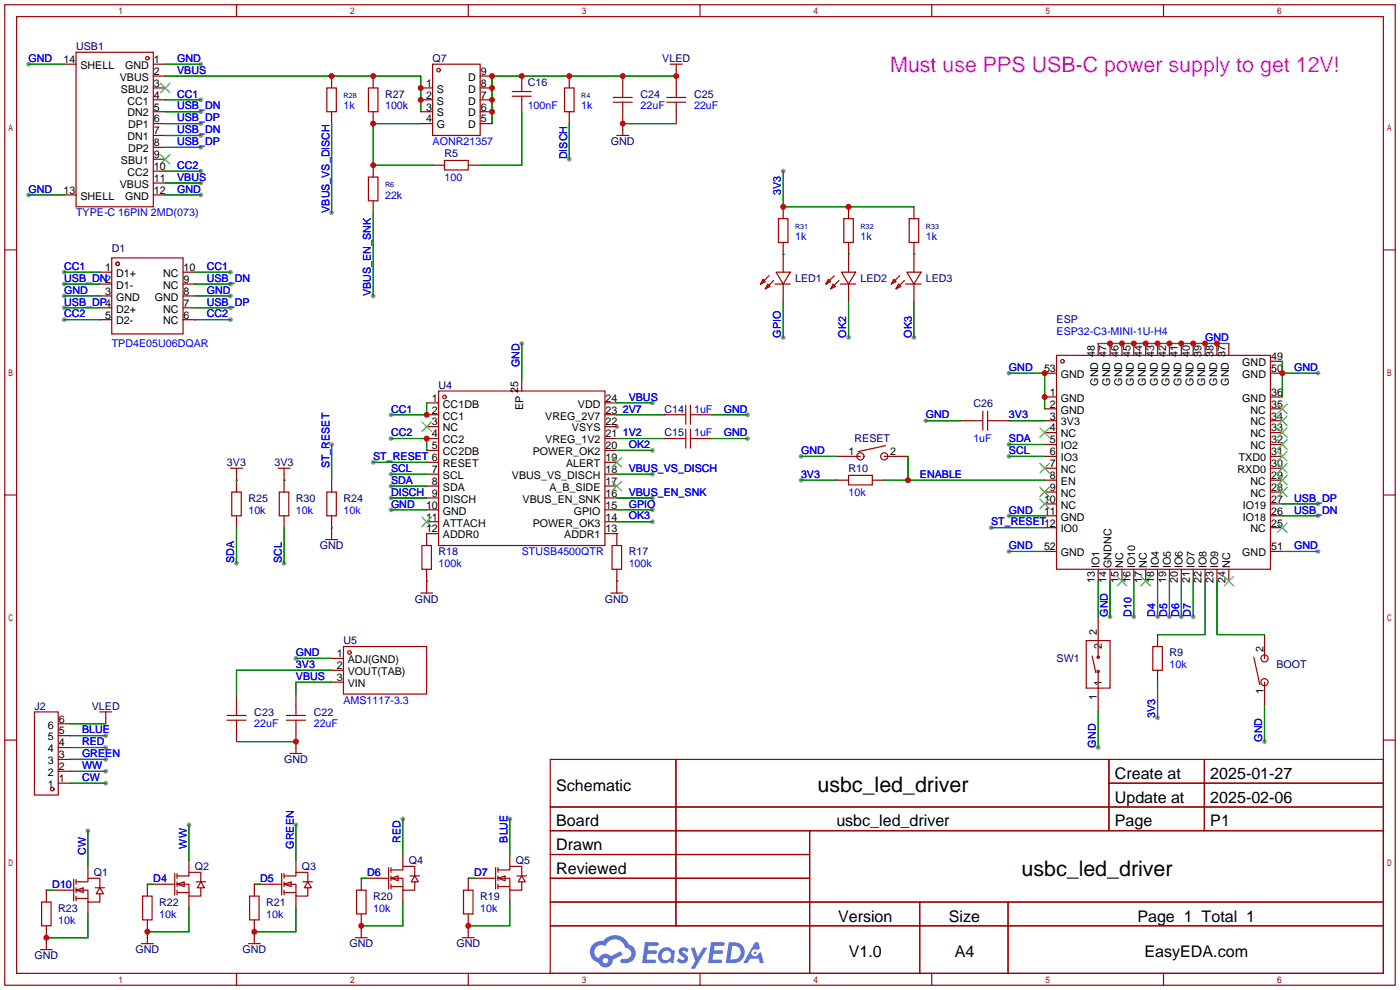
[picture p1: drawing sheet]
<svg xmlns="http://www.w3.org/2000/svg" width="299mm" height="212mm" viewBox="0 0 299 212" stroke-linecap="round" stroke-linejoin="round" font-family="sans-serif">
<g fill="#999">
<circle cx="131.8" cy="91.2" r=".51"/>
<circle cx="22.6" cy="157.2" r=".51"/>
<circle cx="22.6" cy="159.8" r=".51"/>
<circle cx="22.6" cy="162.3" r=".51"/>
<circle cx="22.6" cy="164.8" r=".51"/>
<circle cx="22.6" cy="167.4" r=".51"/>
<circle cx="18.8" cy="177.5" r=".51"/>
<circle cx="40.4" cy="176.3" r=".51"/>
<circle cx="63.2" cy="176.3" r=".51"/>
<circle cx="86.1" cy="175" r=".51"/>
<circle cx="109" cy="175" r=".51"/>
<circle cx="247.4" cy="153.4" r=".51"/>
<circle cx="270.3" cy="158.5" r=".51"/>
<circle cx="171.2" cy="102.6" r=".51"/>
<circle cx="171.2" cy="97.5" r=".51"/>
<circle cx="42.9" cy="23.9" r=".51"/>
<circle cx="42.9" cy="29" r=".51"/>
<circle cx="42.9" cy="26.4" r=".51"/>
<circle cx="42.9" cy="31.5" r=".51"/>
<circle cx="42.9" cy="13.7" r=".51"/>
<circle cx="42.9" cy="41.7" r=".51"/>
<circle cx="6.1" cy="41.7" r=".51"/>
<circle cx="6.1" cy="13.7" r=".51"/>
<circle cx="42.9" cy="39.1" r=".51"/>
<circle cx="42.9" cy="21.3" r=".51"/>
<circle cx="42.9" cy="36.6" r=".51"/>
<circle cx="83.6" cy="88.6" r=".51"/>
<circle cx="83.6" cy="93.7" r=".51"/>
<circle cx="281.7" cy="110.2" r=".51"/>
<circle cx="281.7" cy="107.7" r=".51"/>
<circle cx="281.7" cy="117.9" r=".51"/>
<circle cx="215.6" cy="117.9" r=".51"/>
<circle cx="215.6" cy="95" r=".51"/>
<circle cx="247.4" cy="131.8" r=".51"/>
<circle cx="249.9" cy="131.8" r=".51"/>
<circle cx="252.5" cy="131.8" r=".51"/>
<circle cx="255" cy="131.8" r=".51"/>
<circle cx="215.6" cy="110.2" r=".51"/>
<circle cx="215.6" cy="79.8" r=".51"/>
<circle cx="281.7" cy="79.8" r=".51"/>
<circle cx="237.2" cy="131.8" r=".51"/>
<circle cx="242.3" cy="131.8" r=".51"/>
<circle cx="111.5" cy="73.4" r=".51"/>
<circle cx="83.6" cy="109" r=".51"/>
<circle cx="159.8" cy="88.6" r=".51"/>
<circle cx="159.8" cy="93.7" r=".51"/>
<circle cx="83.6" cy="103.9" r=".51"/>
<circle cx="83.6" cy="101.3" r=".51"/>
<circle cx="79.8" cy="98.8" r=".51"/>
<circle cx="211.8" cy="112.8" r=".51"/>
<circle cx="215.6" cy="97.5" r=".51"/>
<circle cx="139.4" cy="106.4" r=".51"/>
<circle cx="79.8" cy="63.2" r=".51"/>
<circle cx="83.6" cy="106.4" r=".51"/>
<circle cx="121.7" cy="34" r=".51"/>
<circle cx="139.4" cy="101.3" r=".51"/>
<circle cx="70.9" cy="45.5" r=".51"/>
<circle cx="139.4" cy="86.1" r=".51"/>
<circle cx="70.9" cy="95" r=".51"/>
<circle cx="50.5" cy="120.4" r=".51"/>
<circle cx="60.7" cy="120.4" r=".51"/>
<circle cx="234.7" cy="159.8" r=".51"/>
<circle cx="13.7" cy="58.2" r=".51"/>
<circle cx="49.3" cy="58.2" r=".51"/>
<circle cx="13.7" cy="60.7" r=".51"/>
<circle cx="49.3" cy="60.7" r=".51"/>
<circle cx="13.7" cy="65.8" r=".51"/>
<circle cx="49.3" cy="65.8" r=".51"/>
<circle cx="13.7" cy="68.3" r=".51"/>
<circle cx="49.3" cy="68.3" r=".51"/>
<circle cx="13.7" cy="63.2" r=".51"/>
<circle cx="49.3" cy="63.2" r=".51"/>
<circle cx="167.4" cy="36.6" r=".51"/>
<circle cx="139.4" cy="96.3" r=".51"/>
<circle cx="139.4" cy="111.5" r=".51"/>
<circle cx="181.4" cy="72.1" r=".51"/>
<circle cx="195.3" cy="72.1" r=".51"/>
<circle cx="139.4" cy="109" r=".51"/>
<circle cx="167.4" cy="72.1" r=".51"/>
<circle cx="197.9" cy="89.9" r=".51"/>
<circle cx="63.2" cy="140.7" r=".51"/>
</g>
<g fill="none" stroke="#a10000" stroke-width=".25">
<path d="M1 1h297.2v209.6h-297.2zM3.6 3.6h292.1v204.4h-292.1zM50.5 1v2.6M100.1 1v2.6M149.6 1v2.6M199.1 1v2.6M248.7 1v2.6M1 53.4h2.6M295.7 53.4h2.5M1 105.8h2.6M295.7 105.8h2.5M1 158.2h2.6"/>
<path d="M295.7 158.2h2.5M117.6 162.3h178.1v45.7h-178.1zM117.6 172.5h178.1M117.6 177.5h178.1M144.5 162.3v35.6M173 177.5v30.5M237 162.3v15.2M237 167.4h58.7M257.4 162.3v15.2M117.6 182.6h55.4M117.6 192.8h178.1M117.6 187.7h55.4"/>
<path d="M117.6 197.9h178.1M196.6 192.8v15.2M215.4 192.8v15.2M50.5 208v2.6M100.1 208v2.6M149.6 208v2.6M199.1 208v2.6M248.7 208v2.6"/>
</g>
<g fill="#5487ff">
<path d="M145.3 202.7a1.3 1.3 0 0 1 1.9 .3l-.4 .6a.54 .54 0 0 0-.9-.2l.1 .2a1.34 1.34 0 0 1 .9 1.8 1.47 1.47 0 0 1-2.3-.1l.5-.6 .8 .5a.31 .31 0 0 0 .4-.3 .31 .31 0 0 0-.3-.4 1.12 1.12 0 0 1-.7-1.8z"/>
<path d="M147.6 202.5h.9l.6 2 1.2-2h.9l-2.7 4.6h-.9l1-1.7z"/>
<path d="M137.8 201.4h1.7a1.31 1.31 0 0 1 1.2 .2 .4 .4 0 0 1-.3 .5l-1.8 .1-.1 .9h1.6a.4 .4 0 0 1 .4 .4 .4 .4 0 0 1-.5 .4h-1.6l-.2 1.2h1.4a.46 .46 0 0 1 .5 0 .46 .46 0 0 1 .1 .5l-.4 .2h-2.6z"/>
<path d="M151.9 201.4h1.7a1.32 1.32 0 0 1 1.2 .2 .39 .39 0 0 1-.3 .5l-1.8 .1-.1 .9h1.6a.4 .4 0 0 1 .4 .4 .4 .4 0 0 1-.4 .4h-1.7l-.2 1.2h1.4a.46 .46 0 0 1 .5 0 .46 .46 0 0 1 .1 .5l-.4 .2h-2.6z"/>
<path d="M161.3 201.4h.8l.3 1.3-.6 .4a.75 .75 0 0 0-1.1 .3 .75 .75 0 0 0 .5 1 .75 .75 0 0 0 .9-.7l.5-.2 .6 2.3h-.8l-.3-.9h-1.8l-.5 .9h-1z"/>
<path d="M155.7 201.4l-.6 4.4h1.5a2.27 2.27 0 0 0 2.6-2.2 2.27 2.27 0 0 0-2.7-2.2zM156.5 202.1a1.5 1.5 0 0 1 1.8 1.6 1.5 1.5 0 0 1-1.9 1.4h-.3z"/>
<path d="M141.2 203a1.6 1.6 0 0 0-.3 2.3 1.6 1.6 0 0 0 2.3 .2l.7 .3 .3-2.4-.1-.3-.5-.1a1.58 1.58 0 0 0-2.4 0zM141.8 203.5a.98 .98 0 0 1 1.6 .4 .98 .98 0 0 1-1.1 1.3 .94 .94 0 0 1-.9-.7 .94 .94 0 0 1 .4-1z"/>
<path d="M126.8 201.8a2.37 2.37 0 0 0 1.1 4 1.54 1.54 0 0 0 1.8 1 1.54 1.54 0 0 0 1.2-1.6l2.2-1.1-.5-.8-2 1a1.57 1.57 0 0 0-2.7 .5 1.5 1.5 0 0 1-.7-2.1 1.5 1.5 0 0 1 2.2-.5 2.23 2.23 0 0 1 2.3-1.4 2.23 2.23 0 0 1 2 1.8 1.16 1.16 0 0 1 1.2 1.1 1.16 1.16 0 0 1-1.1 1.2h-.7a.47 .47 0 0 0-.5 .4 .47 .47 0 0 0 .4 .5 2.17 2.17 0 0 0 2.5-.9 2.17 2.17 0 0 0-.3-2.7l-.8-.4a3.2 3.2 0 0 0-5.5-.7l-1.1 .1zM128.8 205.3a.6 .6 0 0 1 1.2 0 .6 .6 0 0 1-1.2 0z"/>
<circle cx="161.4" cy="203.6" r=".28"/>
</g>
<g fill="none" stroke="#870000" stroke-width=".25">
<path d="M13.7 13.7h2.6M32.8 13.7h2.5M32.8 16.3h2.5M32.8 18.8h2.5M70.9 16.3v2.5M79.8 16.3v2.5M89.9 18.8h2.6M102.6 16.3h2.6M102.6 18.8h2.6M111.5 16.3v2.5M121.7 16.3v2.5M133.1 16.3v2.5"/>
<path d="M144.5 15v3.8M32.8 21.3h2.5M32.8 23.9h2.5M32.8 26.4h2.5M32.8 29h2.5M32.8 31.5h2.5M32.8 34h2.5M32.8 36.6h2.5M32.8 39.1h2.5M70.9 23.9v2.5M79.8 23.9v2.5M79.8 35.3v2.5"/>
<path d="M89.9 21.3h2.6M89.9 23.9h2.6M89.9 26.4h2.6M92.5 35.3h2.5M100.1 35.3h2.5M102.6 21.3h2.6M102.6 23.9h2.6M102.6 26.4h2.6M111.5 21.3v2.6M121.7 23.9v2.5M133.1 23.9v3.8M144.5 23.9v2.5"/>
<path d="M13.7 41.7h2.6M21.3 58.2h2.6M32.8 41.7h2.5M39.1 58.2h2.6M79.8 42.9v2.6M167.4 44.2v2.5M167.4 51.8v6.4M181.4 44.2v2.5M181.4 51.8v6.4M195.3 44.2v2.5M195.3 51.8v6.4M21.3 60.7h2.6"/>
<path d="M21.3 63.2h2.6M21.3 65.8h2.6M21.3 68.3h2.6M39.1 60.7h2.6M39.1 63.2h2.6M39.1 65.8h2.6M39.1 68.3h2.6M167.4 60.7v3.8M181.4 60.7v3.8M195.3 60.7v3.8M223.3 79.8h2.5M234.7 73.4v2.5"/>
<path d="M237.2 73.4v2.5M239.8 73.4v2.5M242.3 73.4v2.5M244.9 73.4v2.5M247.4 73.4v2.5M249.9 73.4v2.5M252.5 73.4v2.5M255 73.4v2.5M257.6 73.4v2.5M260.1 73.4v2.5M262.6 73.4v2.5M271.5 77.2h2.6"/>
<path d="M271.5 79.8h2.6M91.2 86.1h2.5M91.2 88.6h2.5M91.2 91.2h2.5M91.2 93.7h2.5M91.2 96.3h2.5M91.2 98.8h2.5M111.5 81v2.6M129.3 86.1h2.5M129.3 88.6h2.5M129.3 91.2h2.5M129.3 93.7h2.5"/>
<path d="M129.3 96.3h2.5M129.3 98.8h2.5M142 88.6h2.5M142 93.7h2.5M149.6 88.6h2.5M149.6 93.7h2.5M178.8 97.5h5.1M189 97.5h5.1M205.5 89.9h2.5M213.1 89.9h2.5M223.3 97.5h2.5M223.3 84.8h2.5"/>
<path d="M223.3 87.4h2.5M223.3 89.9h2.5M223.3 92.5h2.5M223.3 95h2.5M271.5 97.5h2.6M271.5 84.8h2.6M271.5 87.4h2.6M271.5 89.9h2.6M271.5 92.5h2.6M271.5 95h2.6M50.5 101.3v3.9M50.5 110.2v2.6"/>
<path d="M60.7 101.3v3.9M60.7 110.2v2.6M70.9 102.6v2.6M70.9 110.2v3.8M91.2 101.3h2.5M91.2 103.9h2.5M91.2 106.4h2.5M91.2 109h2.5M91.2 111.5h2.5M93.7 114h-2.5v2.6M129.3 101.3h2.5M129.3 103.9h2.5"/>
<path d="M129.3 106.4h2.5M129.3 109h2.5M129.3 111.5h2.5M129.3 114h2.5v2.6M178.8 102.6h2.6M186.4 102.6h2.6M223.3 100.1h2.5M223.3 102.6h2.5M223.3 105.2h2.5M223.3 107.7h2.5M223.3 110.2h2.5M223.3 112.8h2.5"/>
<path d="M223.3 117.9h2.5M271.5 100.1h2.6M271.5 102.6h2.6M271.5 105.2h2.6M271.5 107.7h2.6M271.5 110.2h2.6M271.5 112.8h2.6M271.5 117.9h2.6M91.2 121.7v3.8M131.8 121.7v3.8M234.7 121.7v2.5M234.7 131.8v5.1"/>
<path d="M237.2 121.7v2.5M239.8 121.7v2.5M242.3 121.7v2.5M244.9 121.7v2.5M247.4 121.7v2.5M247.4 135.6v2.6M249.9 121.7v2.5M252.5 121.7v2.5M255 121.7v2.5M257.6 121.7v2.5M260.1 121.7v2.5M262.6 121.7v2.5"/>
<path d="M270.3 135.6v5.1M12.4 159.8h2.6M12.4 157.2h2.6M12.4 154.7h2.6M22.6 153.4v1.3M50.5 148.3v2.6M50.5 156v2.5M63.2 148.3v2.6M63.2 156v3.8M70.9 140.7h2.5M70.9 143.3h2.5M70.9 145.8h2.5"/>
<path d="M234.7 147.1v5M247.4 143.3v2.5M270.3 145.8v5.1M12.4 167.4h2.6M12.4 164.8h2.6M12.4 162.3h2.6M9.9 190.2v2.6M9.9 197.9v3.8M11.2 190.2h2.5M18.8 185.2v2.5M18.8 192.8v2.5M31.5 189v2.5"/>
<path d="M31.5 196.6v3.8M32.8 189h2.5M40.4 183.9v2.5M40.4 191.5v2.6M54.4 189v2.5M54.4 196.6v3.8M55.6 189h2.6M63.2 183.9v2.5M63.2 191.5v2.6M77.2 187.7v2.5M77.2 195.3v3.8M78.5 187.7h2.5"/>
<path d="M86.1 182.6v2.6M86.1 190.2v2.6M100.1 187.7v2.5M100.1 195.3v3.8M101.3 187.7h2.6M109 182.6v2.6M109 190.2v2.6"/>
</g>
<g fill="none" stroke="#a10000" stroke-width=".25">
<path d="M16.3 11.2h16.5v33h-16.5zM69.8 18.8h2.1v5.1h-2.1zM78.7 18.8h2.1v5.1h-2.1zM92.5 13.7h10.1v15.3h-10.1zM109.5 19.6h4M111.5 18.8v.8M120.6 18.8h2.1v5.1h-2.1zM133.1 18.8v2M143.3 13.7h2.5M144.5 13.7v1.3M144.5 18.8v2M78.7 37.8h2.1v5.1h-2.1z"/>
<path d="M95 34.3h5.1v2h-5.1zM109.5 20.6h4M111.5 20.6v.7M131.1 21.8h4M131.1 20.8h4M131.8 29h2.6M133.1 21.8v2.1M133.1 27.7v1.3M142.5 21.8h4.1M142.5 20.8h4.1M144.5 21.8v2.1M23.9 55.1h15.2v16.3h-15.2z"/>
<path d="M163.1 59.7l.5 .5-1 .5zM164.3 58.9l-1.7 1.8M165.4 59.9l-1.8 1.8M165.9 58.2h3l-1.5 2.5zM166.4 46.7h2v5.1h-2zM177 59.7l.5 .5-1 .5zM178.3 58.9l-1.8 1.8M179.3 59.9l-1.8 1.8M179.8 58.2h3.1l-1.5 2.5zM180.3 46.7h2.1v5.1h-2.1zM191 59.7l.5 .5-1 .5zM192.3 58.9l-1.8 1.8"/>
<path d="M193.3 59.9l-1.8 1.8M193.8 58.2h3l-1.5 2.5zM194.3 46.7h2v5.1h-2zM164.1 60.7l.5 .5-1 .5zM165.6 60.7h3.3M178.1 60.7l.5 .5-1.1 .5zM179.6 60.7h3.3M192 60.7l.5 .5-1 .5zM193.5 60.7h3.3M225.8 75.9h45.7v45.8h-45.7zM93.7 83.6h35.6v33h-35.6zM144.5 88.6h2.1"/>
<path d="M144.5 93.7h2.1M146.6 86.6v4.1M146.6 91.7v4.1M147.6 88.6h2M147.6 86.6v4.1M147.6 91.7v4.1M147.6 93.7h2M189.2 95.2l-5.8 1.3M208 89.9h2.1M210.1 87.9v4M211.1 87.9v4M211.1 89.9h2"/>
<path d="M49.3 100.1h2.5M49.5 105.2h2.1v5h-2.1zM50.5 100.1v1.2M59.4 100.1h2.6M59.7 105.2h2v5h-2zM60.7 100.1v1.2M69.6 115.3h2.5M69.8 105.2h2.1v5h-2.1zM70.9 114v1.3M90.2 116.6h2v5.1h-2zM130.8 116.6h2v5.1h-2zM181.4 101.6h5v2h-5z"/>
<path d="M73.4 138.2h17.8v10.1h-17.8zM89.9 126.7h2.6M91.2 125.5v1.2M130.6 126.7h2.5M131.8 125.5v1.2M232.2 136.9h5v10.2h-5zM234.7 136.9v3.6M246.4 138.2h2v5.1h-2zM7.4 152.1h5v17.8h-5zM21.3 152.1h2.6M22.6 152.1v1.3M48.5 153.9h4.1"/>
<path d="M48.5 152.9h4.1M50.5 150.9v2M50.5 153.9v2.1M61.2 153.9h4.1M61.2 152.9h4.1M63.2 150.9v2M63.2 153.9v2.1M63.2 159.8v1.2M233.4 140.2l.8 3.6M234.7 143.5v3.6M268 140.5l1.2 5.8M62 161h2.5"/>
<path d="M8.9 192.8h2v5.1h-2zM13.7 190.2h2M15.7 188v4.5M16.3 190.2l1.5-.5v1.1zM16.3 188.5h2.5v-.8h2.5v2M16.3 190.2h2.5v2.6h2.5v-1.8M16.3 192h2.5M16.3 188v1M16.3 189.7v1.1M16.3 191.5v1M20.3 189.7h2.1M21.3 189.7l.8 1.3h-1.5z"/>
<path d="M30.5 191.5h2v5.1h-2zM35.3 189h2M37.3 186.7v4.6M37.8 189l1.6-.5v1zM37.8 187.2h2.6v-.8h2.5v2.1M37.8 189h2.6v2.5h2.5v-1.8M37.8 190.8h2.6M37.8 186.7v1M37.8 188.5v1M37.8 190.2v1.1M41.9 188.5h2M42.9 188.5l.8 1.2h-1.5z"/>
<path d="M53.3 191.5h2.1v5.1h-2.1zM58.2 189h2M60.2 186.7v4.6M60.7 189l1.5-.5v1zM60.7 187.2h2.5v-.8h2.6v2.1M60.7 189h2.5v2.5h2.6v-1.8M60.7 190.8h2.5M60.7 186.7v1M60.7 188.5v1M60.7 190.2v1.1M64.8 188.5h2M65.8 188.5l.7 1.2h-1.5z"/>
<path d="M76.2 190.2h2v5.1h-2zM77.2 199.1v1.3M81 187.7h2.1M83.1 185.4v4.6M83.6 187.7l1.5-.5v1zM83.6 185.9h2.5v-.7h2.5v2M83.6 187.7h2.5v2.5h2.5v-1.7M83.6 189.5h2.5M83.6 185.4v1M83.6 187.2v1M83.6 189v1M87.6 187.2h2.1"/>
<path d="M88.6 187.2l.8 1.3h-1.5zM99.1 190.2h2v5.1h-2zM100.1 199.1v1.3M103.9 187.7h2M105.9 185.4v4.6M106.4 187.7l1.5-.5v1zM106.4 185.9h2.6v-.7h2.5v2M106.4 187.7h2.6v2.5h2.5v-1.7M106.4 189.5h2.6M106.4 185.4v1M106.4 187.2v1M106.4 189v1"/>
<path d="M110.5 187.2h2M111.5 187.2l.8 1.3h-1.6zM8.6 202.9h2.6M9.9 201.7v1.2M30.2 201.7h2.6M31.5 200.4v1.3M53.1 201.7h2.5M54.4 200.4v1.3M75.9 200.4h2.6M98.8 200.4h2.5"/>
<circle cx="31.5" cy="12.4" r=".38"/>
<circle cx="93.7" cy="15" r=".38"/>
<circle cx="25.1" cy="56.4" r=".38"/>
<circle cx="227.1" cy="77.2" r=".38"/>
<circle cx="95" cy="84.8" r=".38"/>
<circle cx="183.9" cy="97.5" r=".76"/>
<circle cx="189" cy="97.5" r=".76"/>
<circle cx="74.7" cy="139.4" r=".38"/>
<circle cx="234.7" cy="140.5" r=".25"/>
<circle cx="234.7" cy="143.5" r=".25"/>
<circle cx="270.3" cy="145.8" r=".76"/>
<circle cx="270.3" cy="140.7" r=".76"/>
<circle cx="11.2" cy="168.7" r=".38"/>
</g>
<g fill="none" stroke="#008700" stroke-width=".25">
<path d="M6.1 13.7h7.6M35.3 13.7h7.6M35.3 16.3h54.6v7.6M144.5 16.3h-39.3v10.1M35.3 23.9h7.6M35.3 29h7.6M35.3 26.4h7.6M35.3 31.5h7.6M35.3 39.1h7.6M35.3 21.3h7.6M35.3 36.6h7.6M70.9 26.4v19.1"/>
<path d="M89.9 26.4h-10.1v8.9h12.7M111.5 23.9v11.4h-8.9M121.7 26.4v7.6M133.1 26.4h11.4M167.4 36.6v7.6h27.9M6.1 41.7h7.6M13.7 58.2h7.6M35.3 41.7h7.6M41.7 58.2h7.6M79.8 45.5v17.7M167.4 54.4h.1M181.4 54.4h.1"/>
<path d="M195.3 54.4h.1M13.7 60.7h7.6M13.7 65.8h7.6M13.7 68.3h7.6M13.7 63.2h7.6M41.7 60.7h7.6M41.7 65.8h7.6M41.7 68.3h7.6M41.7 63.2h7.6M111.5 73.4v7.6M167.4 64.5v7.6M181.4 64.5v7.6"/>
<path d="M195.3 64.5v7.6M215.6 79.8h7.7v7.6M234.7 73.4h27.9M274.1 79.8h7.6M274.1 77.2v7.6M70.9 95v7.6M79.8 98.8h11.4M83.6 93.7h7.6v2.6M91.2 86.1v2.5h-7.6M131.8 88.6h10.2M131.8 93.7h10.2M131.8 86.1h7.6"/>
<path d="M131.8 96.3h7.6M152.1 88.6h7.7M152.1 93.7h7.7M171.2 97.5h7.6M194.1 97.5v5.1M197.9 89.9h7.6M215.6 97.5h7.7M215.6 95h7.7M215.6 89.9h7.7M50.5 102.6h.1M50.5 112.8v7.6M60.7 102.6h.1"/>
<path d="M60.7 112.8v7.6M70.9 112.8h.1M83.6 109h7.6M83.6 103.9h7.6M83.6 101.3h7.6M83.6 106.4h7.6M91.2 114h.1M131.8 114h.1M131.8 109h7.6M131.8 101.3h7.6M131.8 106.4h7.6M131.8 111.5h7.6"/>
<path d="M171.2 102.6h7.6M189 102.6h34.3M211.8 112.8h11.5M215.6 110.2h7.7M215.6 117.9h7.7M274.1 110.2h7.6M274.1 107.7h7.6M274.1 117.9h7.6M91.2 124.2h.1M131.8 124.2h.1M234.7 124.2v7.6M237.2 124.2v7.6"/>
<path d="M242.3 124.2v7.6M247.4 124.2v7.6M249.9 124.2v7.6M252.5 124.2v7.6M255 124.2v7.6M257.6 124.2v11.4h-10.2M260.1 124.2v11.4h10.2M15 157.2h7.6M15 159.8h7.6M15 154.7h7.6M50.5 158.5h12.7M63.2 140.7h7.7"/>
<path d="M70.9 145.8h-7.7v2.5M70.9 143.3h-20.4v5M234.7 152.1v7.7M247.4 145.8v7.6M270.3 150.9v7.6M15 162.3h7.6M15 164.8h7.6M15 167.4h7.6M18.8 177.5v7.7M40.4 176.3v7.6M63.2 176.3v7.6M86.1 175v7.6"/>
<path d="M109 175v7.6M9.9 190.2h1.3M18.8 195.3v5.1h-8.9M31.5 189h1.3M40.4 194.1v5h-8.9M54.4 189h1.2M63.2 194.1v5h-8.8M77.2 187.7h1.3M86.1 192.8v5.1h-8.9M100.1 187.7h1.2M109 192.8v5.1h-8.9"/>
</g>
<g fill="none" stroke="#3c3" stroke-width=".25">
<path d="M34.3 17.8l2 2M36.3 17.8l-2 2M34.3 33l2 2.1M36.3 33l-2 2.1M90.2 90.2l2 2M92.2 90.2l-2 2M130.8 97.8l2 2M132.8 97.8l-2 2M222.2 91.4l2.1 2.1M222.2 99.1l2.1 2M224.3 91.4l-2.1 2.1M224.3 99.1l-2.1 2"/>
<path d="M273 99.1l2.1 2M273 96.5l2.1 2.1M273 94l2.1 2M273 91.4l2.1 2.1M273 88.9l2.1 2M273 86.4l2.1 2M275.1 88.9l-2.1 2M275.1 94l-2.1 2M275.1 99.1l-2.1 2M275.1 96.5l-2.1 2.1M275.1 91.4l-2.1 2.1M275.1 86.4l-2.1 2"/>
<path d="M90.2 110.5l2 2M92.2 110.5l-2 2M130.8 102.9l2 2M132.8 102.9l-2 2M222.2 104.1l2.1 2.1M222.2 106.7l2.1 2M224.3 104.1l-2.1 2.1M224.3 106.7l-2.1 2M273 111.8l2.1 2M273 104.1l2.1 2.1M273 101.6l2.1 2M275.1 111.8l-2.1 2"/>
<path d="M275.1 104.1l-2.1 2.1M275.1 101.6l-2.1 2M238.8 123.2l2 2M240.8 123.2l-2 2M243.8 123.2l2.1 2M245.9 123.2l-2.1 2M261.6 123.2l2.1 2M263.7 123.2l-2.1 2"/>
</g>
<g fill="#c00">
<circle cx="100.1" cy="197.9" r=".63"/>
<circle cx="9.9" cy="200.4" r=".63"/>
<circle cx="31.5" cy="199.1" r=".63"/>
<circle cx="54.4" cy="199.1" r=".63"/>
<circle cx="77.2" cy="197.9" r=".63"/>
<circle cx="79.8" cy="16.3" r=".63"/>
<circle cx="70.9" cy="16.3" r=".63"/>
<circle cx="89.9" cy="18.8" r=".63"/>
<circle cx="89.9" cy="21.3" r=".63"/>
<circle cx="91.2" cy="88.6" r=".63"/>
<circle cx="91.2" cy="93.7" r=".63"/>
<circle cx="194.1" cy="102.6" r=".63"/>
<circle cx="223.3" cy="79.8" r=".63"/>
<circle cx="223.3" cy="84.8" r=".63"/>
<circle cx="260.1" cy="73.4" r=".63"/>
<circle cx="257.6" cy="73.4" r=".63"/>
<circle cx="255" cy="73.4" r=".63"/>
<circle cx="252.5" cy="73.4" r=".63"/>
<circle cx="249.9" cy="73.4" r=".63"/>
<circle cx="247.4" cy="73.4" r=".63"/>
<circle cx="244.9" cy="73.4" r=".63"/>
<circle cx="242.3" cy="73.4" r=".63"/>
<circle cx="239.8" cy="73.4" r=".63"/>
<circle cx="237.2" cy="73.4" r=".63"/>
<circle cx="274.1" cy="79.8" r=".63"/>
<circle cx="121.7" cy="16.3" r=".63"/>
<circle cx="111.5" cy="16.3" r=".63"/>
<circle cx="105.2" cy="16.3" r=".63"/>
<circle cx="105.2" cy="18.8" r=".63"/>
<circle cx="105.2" cy="21.3" r=".63"/>
<circle cx="105.2" cy="23.9" r=".63"/>
<circle cx="133.1" cy="16.3" r=".63"/>
<circle cx="144.5" cy="16.3" r=".63"/>
<circle cx="79.8" cy="26.4" r=".63"/>
<circle cx="79.8" cy="35.3" r=".63"/>
<circle cx="133.1" cy="26.4" r=".63"/>
<circle cx="63.2" cy="158.5" r=".63"/>
<circle cx="167.4" cy="44.2" r=".63"/>
<circle cx="181.4" cy="44.2" r=".63"/>
</g>
<text font-size="4.6" fill="#c0f" x="190.2" y="15.3">Must use PPS USB-C power supply to get 12V!</text>
<g font-size="4.6">
<text x="174.7" y="169.3">usbc_led_driver</text>
<text x="218.3" y="187.1">usbc_led_driver</text>
</g>
<g font-size="3.4">
<text x="238.3" y="166.5">Create at</text>
<text x="258.7" y="166.5">2025-01-27</text>
<text x="118.9" y="169">Schematic</text>
<text x="238.3" y="171.6">Update at</text>
<text x="258.7" y="171.6">2025-02-06</text>
<text x="118.9" y="176.6">Board</text>
<text x="178.7" y="176.6">usbc_led_driver</text>
<text x="238.3" y="176.6">Page</text>
<text x="258.7" y="176.6">P1</text>
<text x="118.9" y="181.7">Drawn</text>
<text x="118.9" y="186.8">Reviewed</text>
<text x="179.1" y="197">Version</text>
<text x="202.8" y="197">Size</text>
<text x="243.1" y="197">Page 1 Total 1</text>
<text x="181.4" y="204.6">V1.0</text>
<text x="204" y="204.6">A4</text>
<text x="244.6" y="204.6">EasyEDA.com</text>
</g>
<g font-size="2.3" fill="#000080">
<text x="16.3" y="10.7">USB1</text>
<text x="92.5" y="13.2">Q7</text>
<text x="141.5" y="13.2">VLED</text>
<text x="82.3" y="20.9">R27</text>
<text x="112.8" y="18.3">C16</text>
<text x="136.9" y="20.9">C24</text>
<text x="148.3" y="20.9">C25</text>
<text x="95" y="33.6">R5</text>
<text x="130.6" y="31">GND</text>
<text x="23.9" y="53.9">D1</text>
<text x="169.9" y="60.2">LED1</text>
<text x="183.9" y="60.2">LED2</text>
<text x="197.9" y="60.2">LED3</text>
<text x="225.8" y="69.1">ESP</text>
<text x="93.7" y="83.1">U4</text>
<text x="142" y="88.2">C14</text>
<text x="208" y="86.9">C26</text>
<text x="142" y="93.2">C15</text>
<text x="182.6" y="94.5">RESET</text>
<text x="48.5" y="99.6">3V3</text>
<text x="58.7" y="99.6">3V3</text>
<text x="181.4" y="100.9">R10</text>
<text x="53.1" y="107.2">R25</text>
<text x="63.2" y="107.2">R30</text>
<text x="73.4" y="107.2">R24</text>
<text x="68.3" y="117.4">GND</text>
<text x="93.7" y="118.6">R18</text>
<text x="134.4" y="118.6">R17</text>
<text x="88.6" y="128.8">GND</text>
<text x="129.3" y="128.8">GND</text>
<text x="73.4" y="137.7">U5</text>
<text x="225.8" y="141.5">SW1</text>
<text x="249.9" y="140.2">R9</text>
<text x="272.8" y="142.8">BOOT</text>
<text x="7.4" y="151.7">J2</text>
<text x="19.6" y="151.7">VLED</text>
<text x="54.4" y="152.9">C23</text>
<text x="67.1" y="152.9">C22</text>
<text x="60.7" y="163.1">GND</text>
<text x="41.7" y="186">Q2</text>
<text x="64.5" y="186">Q3</text>
<text x="87.4" y="184.7">Q4</text>
<text x="110.2" y="184.7">Q5</text>
<text x="20.1" y="187.2">Q1</text>
<text x="12.4" y="194.8">R23</text>
<text x="34" y="193.6">R22</text>
<text x="56.9" y="193.6">R21</text>
<text x="79.8" y="192.3">R20</text>
<text x="102.6" y="192.3">R19</text>
<text x="29" y="203.7">GND</text>
<text x="51.8" y="203.7">GND</text>
<text x="74.7" y="202.5">GND</text>
<text x="97.5" y="202.5">GND</text>
<text x="7.4" y="205">GND</text>
</g>
<g font-size="2.3" fill="#00f">
<text x="6.1" y="13.2">GND</text>
<text x="37.8" y="13.2">GND</text>
<text x="37.8" y="15.8">VBUS</text>
<text x="37.8" y="23.4">USB_DN</text>
<text x="37.8" y="20.9">CC1</text>
<text x="73.4" y="23.4">1k</text>
<text x="82.3" y="23.4">100k</text>
<text x="112.8" y="23.4">100nF</text>
<text x="124.2" y="23.4">1k</text>
<text x="136.9" y="23.4">22uF</text>
<text x="148.3" y="23.4">22uF</text>
<text x="37.8" y="28.5">USB_DN</text>
<text x="37.8" y="25.9">USB_DP</text>
<text x="37.8" y="31">USB_DP</text>
<text x="92.5" y="31">AONR21357</text>
<text x="121.2" y="34" transform="rotate(-90 121.2 34)">DISCH</text>
<text x="6.1" y="41.2">GND</text>
<text x="37.8" y="41.2">GND</text>
<text x="37.8" y="38.6">VBUS</text>
<text x="37.8" y="36.1">CC2</text>
<text x="95" y="38.6">100</text>
<text x="166.9" y="41.7" transform="rotate(-90 166.9 41.7)">3V3</text>
<text x="16.3" y="46.3">TYPE-C 16PIN 2MD(073)</text>
<text x="70.4" y="45.5" transform="rotate(-90 70.4 45.5)">VBUS_VS_DISCH</text>
<text x="82.3" y="42.4">22k</text>
<text x="169.9" y="51.3">1k</text>
<text x="183.9" y="51.3">1k</text>
<text x="197.9" y="51.3">1k</text>
<text x="13.7" y="57.7">CC1</text>
<text x="44.2" y="57.7">CC1</text>
<text x="13.7" y="60.2">USB_DN2</text>
<text x="13.7" y="65.3">USB_DP4</text>
<text x="13.7" y="62.8">GND</text>
<text x="44.2" y="60.2">USB_DN</text>
<text x="44.2" y="65.3">USB_DP</text>
<text x="44.2" y="62.8">GND</text>
<text x="79.3" y="63.2" transform="rotate(-90 79.3 63.2)">VBUS_EN_SNK</text>
<text x="13.7" y="67.8">CC2</text>
<text x="44.2" y="67.8">CC2</text>
<text x="225.8" y="71.7">ESP32-C3-MINI-1U-H4</text>
<text x="23.9" y="74.2">TPD4E05U06DQAR</text>
<text x="166.9" y="72.1" transform="rotate(-90 166.9 72.1)">GPIO</text>
<text x="180.9" y="72.1" transform="rotate(-90 180.9 72.1)">OK2</text>
<text x="194.8" y="72.1" transform="rotate(-90 194.8 72.1)">OK3</text>
<text x="257.6" y="72.9">GND</text>
<text x="111" y="78.5" transform="rotate(-90 111 78.5)">GND</text>
<text x="215.6" y="79.3">GND</text>
<text x="276.6" y="79.3">GND</text>
<text x="83.6" y="88.2">CC1</text>
<text x="133.1" y="88.2">2V7</text>
<text x="134.4" y="85.6">VBUS</text>
<text x="148.3" y="88.2">1uF</text>
<text x="154.7" y="88.2">GND</text>
<text x="197.9" y="89.4">GND</text>
<text x="215.6" y="89.4">3V3</text>
<text x="83.6" y="93.2">CC2</text>
<text x="133.1" y="93.2">1V2</text>
<text x="134.4" y="95.8">OK2</text>
<text x="148.3" y="93.2">1uF</text>
<text x="154.7" y="93.2">GND</text>
<text x="208" y="94.5">1uF</text>
<text x="215.6" y="94.5">SDA</text>
<text x="70.4" y="100.1" transform="rotate(-90 70.4 100.1)">ST_RESET</text>
<text x="79.8" y="98.3">ST_RESET 6</text>
<text x="83.6" y="100.9">SCL</text>
<text x="134.4" y="100.9">VBUS_VS_DISCH</text>
<text x="171.2" y="97.1">GND</text>
<text x="215.6" y="97.1">SCL</text>
<text x="83.6" y="103.4">SDA</text>
<text x="83.6" y="105.9">DISCH</text>
<text x="134.4" y="105.9">VBUS_EN_SNK</text>
<text x="171.2" y="102.1">3V3</text>
<text x="181.4" y="105.9">10k</text>
<text x="196.6" y="102.1">ENABLE</text>
<text x="276.6" y="107.2">USB_DP</text>
<text x="53.1" y="109.8">10k</text>
<text x="63.2" y="109.8">10k</text>
<text x="73.4" y="109.8">10k</text>
<text x="83.6" y="108.5">GND</text>
<text x="134.4" y="111">OK3</text>
<text x="134.4" y="108.5">GPIO</text>
<text x="211.8" y="112.3">ST_RESET12</text>
<text x="215.6" y="109.8">GND</text>
<text x="276.6" y="109.8">USB_DN</text>
<text x="111.5" y="118.6">STUSB4500QTR</text>
<text x="215.6" y="117.4">GND</text>
<text x="276.6" y="117.4">GND</text>
<text x="50.1" y="120.4" transform="rotate(-90 50.1 120.4)">SDA</text>
<text x="60.2" y="120.4" transform="rotate(-90 60.2 120.4)">SCL</text>
<text x="93.7" y="121.2">100k</text>
<text x="134.4" y="121.2">100k</text>
<text x="236.8" y="131.8" transform="rotate(-90 236.8 131.8)">GND</text>
<text x="241.8" y="131.8" transform="rotate(-90 241.8 131.8)">D10</text>
<text x="246.9" y="131.8" transform="rotate(-90 246.9 131.8)">D4</text>
<text x="249.5" y="131.8" transform="rotate(-90 249.5 131.8)">D5</text>
<text x="252" y="131.8" transform="rotate(-90 252 131.8)">D6</text>
<text x="254.5" y="131.8" transform="rotate(-90 254.5 131.8)">D7</text>
<text x="63.2" y="142.8">3V3</text>
<text x="63.2" y="140.2">GND</text>
<text x="249.9" y="142.8">10k</text>
<text x="63.2" y="145.3">VBUS</text>
<text x="54.4" y="155.5">22uF</text>
<text x="67.1" y="155.5">22uF</text>
<text x="73.4" y="150.4">AMS1117-3.3</text>
<text x="246.9" y="153.4" transform="rotate(-90 246.9 153.4)">3V3</text>
<text x="17.5" y="156.7">BLUE</text>
<text x="17.5" y="159.3">RED</text>
<text x="17.5" y="161.8">GREEN</text>
<text x="234.2" y="159.8" transform="rotate(-90 234.2 159.8)">GND</text>
<text x="269.8" y="158.5" transform="rotate(-90 269.8 158.5)">GND</text>
<text x="17.5" y="164.4">WW</text>
<text x="17.5" y="166.9">CW</text>
<text x="18.3" y="182.6" transform="rotate(-90 18.3 182.6)">CW</text>
<text x="39.9" y="181.4" transform="rotate(-90 39.9 181.4)">WW</text>
<text x="62.8" y="181.4" transform="rotate(-90 62.8 181.4)">GREEN</text>
<text x="85.6" y="180.1" transform="rotate(-90 85.6 180.1)">RED</text>
<text x="108.5" y="180.1" transform="rotate(-90 108.5 180.1)">BLUE</text>
<text x="11.2" y="189.8">D10</text>
<text x="32.8" y="188.5">D4</text>
<text x="55.6" y="188.5">D5</text>
<text x="78.5" y="187.2">D6</text>
<text x="101.3" y="187.2">D7</text>
<text x="12.4" y="197.4">10k</text>
<text x="34" y="196.1">10k</text>
<text x="56.9" y="196.1">10k</text>
<text x="79.8" y="194.8">10k</text>
<text x="102.6" y="194.8">10k</text>
</g>
<g font-size="2.3">
<text x="13.6" y="13.5">14</text>
<text x="17.2" y="14.7">SHELL</text>
<text x="25.6" y="17.3">VBUS</text>
<text x="26.7" y="14.7">GND</text>
<text x="32.9" y="13.5">1</text>
<text x="32.9" y="16">2</text>
<text x="100" y="17.3">D</text>
<text x="102.7" y="16">9</text>
<text x="25.9" y="19.8">SBU2</text>
<text x="27.3" y="22.4">CC1</text>
<text x="32.9" y="18.5">3</text>
<text x="32.9" y="21.1">4</text>
<text x="32.9" y="23.6">5</text>
<text x="91.1" y="23.6">3</text>
<text x="91.1" y="21.1">2</text>
<text x="91.1" y="18.5">1</text>
<text x="93.4" y="22.4">S</text>
<text x="93.4" y="19.8">S</text>
<text x="100" y="19.8">D</text>
<text x="100" y="22.4">D</text>
<text x="102.7" y="18.5">8</text>
<text x="102.7" y="21.1">7</text>
<text x="102.7" y="23.6">6</text>
<text x="27.3" y="24.9">DN2</text>
<text x="27.3" y="30">DN1</text>
<text x="27.4" y="27.4">DP1</text>
<text x="32.9" y="26.2">6</text>
<text x="32.9" y="28.7">7</text>
<text x="91.1" y="26.2">4</text>
<text x="93.4" y="27.4">G</text>
<text x="93.4" y="24.9">S</text>
<text x="100" y="24.9">D</text>
<text x="100" y="27.4">D</text>
<text x="102.7" y="26.2">5</text>
<text x="25.9" y="35.1">SBU1</text>
<text x="27.4" y="32.5">DP2</text>
<text x="32.9" y="31.2">8</text>
<text x="32.9" y="33.8">9</text>
<text x="13.6" y="41.4">13</text>
<text x="25.6" y="40.1">VBUS</text>
<text x="27.3" y="37.6">CC2</text>
<text x="32.9" y="36.3">10</text>
<text x="32.9" y="38.9">11</text>
<text x="32.9" y="41.4">12</text>
<text x="17.2" y="42.7">SHELL</text>
<text x="26.7" y="42.7">GND</text>
<text x="22.5" y="57.9">1</text>
<text x="24.8" y="59.2">D1+</text>
<text x="34.9" y="59.2">NC</text>
<text x="39.2" y="57.9">10</text>
<text x="22.5" y="63">3</text>
<text x="24.8" y="61.7">D1-</text>
<text x="24.8" y="64.3">GND</text>
<text x="33.1" y="64.3">GND</text>
<text x="34.9" y="61.7">NC</text>
<text x="39.2" y="65.5">7</text>
<text x="39.2" y="63">8</text>
<text x="39.2" y="60.5">9</text>
<text x="22.5" y="68.1">5</text>
<text x="24.8" y="66.8">D2+</text>
<text x="24.8" y="69.3">D2-</text>
<text x="34.9" y="69.3">NC</text>
<text x="34.9" y="66.8">NC</text>
<text x="39.2" y="68.1">6</text>
<text x="234" y="76.3" transform="rotate(-90 234 76.3)">48</text>
<text x="236.5" y="76.3" transform="rotate(-90 236.5 76.3)">47</text>
<text x="239" y="76.3" transform="rotate(-90 239 76.3)">46</text>
<text x="241.6" y="76.3" transform="rotate(-90 241.6 76.3)">45</text>
<text x="244.1" y="76.3" transform="rotate(-90 244.1 76.3)">44</text>
<text x="246.7" y="76.3" transform="rotate(-90 246.7 76.3)">43</text>
<text x="249.2" y="76.3" transform="rotate(-90 249.2 76.3)">42</text>
<text x="251.7" y="76.3" transform="rotate(-90 251.7 76.3)">41</text>
<text x="254.3" y="76.3" transform="rotate(-90 254.3 76.3)">40</text>
<text x="256.8" y="76.3" transform="rotate(-90 256.8 76.3)">39</text>
<text x="259.4" y="76.3" transform="rotate(-90 259.4 76.3)">38</text>
<text x="261.9" y="76.3" transform="rotate(-90 261.9 76.3)">37</text>
<text x="271.7" y="77">49</text>
<text x="223.1" y="79.5">53</text>
<text x="226.7" y="80.8">GND</text>
<text x="234.7" y="82.5" transform="rotate(-90 234.7 82.5)">GND</text>
<text x="237.3" y="82.5" transform="rotate(-90 237.3 82.5)">GND</text>
<text x="239.8" y="82.5" transform="rotate(-90 239.8 82.5)">GND</text>
<text x="242.3" y="82.5" transform="rotate(-90 242.3 82.5)">GND</text>
<text x="244.9" y="82.5" transform="rotate(-90 244.9 82.5)">GND</text>
<text x="247.4" y="82.5" transform="rotate(-90 247.4 82.5)">GND</text>
<text x="250" y="82.5" transform="rotate(-90 250 82.5)">GND</text>
<text x="252.5" y="82.5" transform="rotate(-90 252.5 82.5)">GND</text>
<text x="255" y="82.5" transform="rotate(-90 255 82.5)">GND</text>
<text x="257.6" y="82.5" transform="rotate(-90 257.6 82.5)">GND</text>
<text x="260.1" y="82.5" transform="rotate(-90 260.1 82.5)">GND</text>
<text x="262.7" y="82.5" transform="rotate(-90 262.7 82.5)">GND</text>
<text x="265.5" y="78.2">GND</text>
<text x="265.5" y="80.8">GND</text>
<text x="271.7" y="79.5">50</text>
<text x="92.3" y="85.9">1</text>
<text x="92.3" y="88.4">2</text>
<text x="94.7" y="87.1">CC1DB</text>
<text x="94.7" y="89.7">CC1</text>
<text x="110.8" y="84.1" transform="rotate(-90 110.8 84.1)">25</text>
<text x="111.8" y="87.6" transform="rotate(-90 111.8 87.6)">EP</text>
<text x="116.5" y="89.7">VREG_2V7</text>
<text x="123.5" y="87.1">VDD</text>
<text x="129.4" y="88.4">23</text>
<text x="129.4" y="85.9">24</text>
<text x="224.4" y="84.6">1</text>
<text x="224.4" y="87.1">2</text>
<text x="224.4" y="89.7">3</text>
<text x="226.7" y="85.9">GND</text>
<text x="226.7" y="88.4">GND</text>
<text x="265.5" y="85.9">GND</text>
<text x="267.3" y="88.4">NC</text>
<text x="271.7" y="89.7">34</text>
<text x="271.7" y="87.1">35</text>
<text x="271.7" y="84.6">36</text>
<text x="92.3" y="90.9">3</text>
<text x="92.3" y="93.5">4</text>
<text x="94.7" y="92.2">NC</text>
<text x="94.7" y="94.7">CC2</text>
<text x="116.5" y="94.7">VREG_1V2</text>
<text x="122.2" y="92.2">VSYS</text>
<text x="129.4" y="93.5">21</text>
<text x="129.4" y="90.9">22</text>
<text x="224.4" y="92.2">4</text>
<text x="224.4" y="94.7">5</text>
<text x="226.7" y="90.9">3V3</text>
<text x="226.7" y="93.5">NC</text>
<text x="267.3" y="93.5">NC</text>
<text x="267.3" y="90.9">NC</text>
<text x="271.7" y="94.7">32</text>
<text x="271.7" y="92.2">33</text>
<text x="92.3" y="96">5</text>
<text x="92.3" y="101.1">7</text>
<text x="94.7" y="97.3">CC2DB</text>
<text x="94.7" y="99.8">RESET</text>
<text x="113.9" y="97.3">POWER_OK2</text>
<text x="121" y="99.8">ALERT</text>
<text x="129.4" y="101.1">18</text>
<text x="129.4" y="98.6">19</text>
<text x="129.4" y="96">20</text>
<text x="181.4" y="97.3">1</text>
<text x="190.2" y="97.3">2</text>
<text x="224.4" y="97.3">6</text>
<text x="224.4" y="99.8">7</text>
<text x="226.7" y="96">IO2</text>
<text x="226.7" y="98.6">IO3</text>
<text x="226.7" y="101.1">NC</text>
<text x="264.5" y="101.1">RXD0</text>
<text x="264.7" y="98.6">TXD0</text>
<text x="267.3" y="96">NC</text>
<text x="271.7" y="99.8">30</text>
<text x="271.7" y="97.3">31</text>
<text x="92.3" y="103.6">8</text>
<text x="92.3" y="106.2">9</text>
<text x="94.7" y="102.4">SCL</text>
<text x="94.7" y="104.9">SDA</text>
<text x="94.7" y="107.4">DISCH</text>
<text x="109.4" y="102.4">VBUS_VS_DISCH</text>
<text x="111.7" y="107.4">VBUS_EN_SNK</text>
<text x="117.4" y="104.9">A_B_SIDE</text>
<text x="129.4" y="106.2">16</text>
<text x="129.4" y="103.6">17</text>
<text x="223.1" y="107.4">10</text>
<text x="224.4" y="102.4">8</text>
<text x="224.4" y="104.9">9</text>
<text x="226.7" y="103.6">EN</text>
<text x="226.7" y="106.2">NC</text>
<text x="267.3" y="106.2">NC</text>
<text x="267.3" y="103.6">NC</text>
<text x="271.7" y="107.4">27</text>
<text x="271.7" y="104.9">28</text>
<text x="271.7" y="102.4">29</text>
<text x="91.1" y="108.7">10</text>
<text x="91.1" y="111.3">11</text>
<text x="91.1" y="113.8">12</text>
<text x="94.7" y="110">GND</text>
<text x="94.7" y="112.5">ATTACH</text>
<text x="113.9" y="112.5">POWER_OK3</text>
<text x="122.6" y="110">GPIO</text>
<text x="129.4" y="113.8">13</text>
<text x="129.4" y="111.3">14</text>
<text x="129.4" y="108.7">15</text>
<text x="223.1" y="110">11</text>
<text x="226.7" y="108.7">NC</text>
<text x="226.7" y="111.3">GND</text>
<text x="226.7" y="113.8">IO0</text>
<text x="265.6" y="111.3">IO18</text>
<text x="265.6" y="108.7">IO19</text>
<text x="267.3" y="113.8">NC</text>
<text x="271.7" y="112.5">25</text>
<text x="271.7" y="110">26</text>
<text x="94.7" y="115.1">ADDR0</text>
<text x="120.6" y="115.1">ADDR1</text>
<text x="223.1" y="117.6">52</text>
<text x="226.7" y="118.9">GND</text>
<text x="265.5" y="118.9">GND</text>
<text x="271.7" y="117.6">51</text>
<text x="234" y="124.6" transform="rotate(-90 234 124.6)">13</text>
<text x="235" y="121.4" transform="rotate(-90 235 121.4)">IO1</text>
<text x="236.5" y="124.6" transform="rotate(-90 236.5 124.6)">14</text>
<text x="237.5" y="121.4" transform="rotate(-90 237.5 121.4)">GNDNC</text>
<text x="239" y="124.6" transform="rotate(-90 239 124.6)">15</text>
<text x="240.1" y="121.4" transform="rotate(-90 240.1 121.4)">NC</text>
<text x="241.6" y="124.6" transform="rotate(-90 241.6 124.6)">16</text>
<text x="242.6" y="121.4" transform="rotate(-90 242.6 121.4)">IO10</text>
<text x="244.1" y="124.6" transform="rotate(-90 244.1 124.6)">17</text>
<text x="245.1" y="121.4" transform="rotate(-90 245.1 121.4)">NC</text>
<text x="246.7" y="124.6" transform="rotate(-90 246.7 124.6)">18</text>
<text x="247.7" y="121.4" transform="rotate(-90 247.7 121.4)">IO4</text>
<text x="249.2" y="124.6" transform="rotate(-90 249.2 124.6)">19</text>
<text x="250.2" y="121.4" transform="rotate(-90 250.2 121.4)">IO5</text>
<text x="251.7" y="124.6" transform="rotate(-90 251.7 124.6)">20</text>
<text x="252.8" y="121.4" transform="rotate(-90 252.8 121.4)">IO6</text>
<text x="254.3" y="124.6" transform="rotate(-90 254.3 124.6)">21</text>
<text x="255.3" y="121.4" transform="rotate(-90 255.3 121.4)">IO7</text>
<text x="256.8" y="124.6" transform="rotate(-90 256.8 124.6)">22</text>
<text x="257.8" y="121.4" transform="rotate(-90 257.8 121.4)">IO8</text>
<text x="259.4" y="124.6" transform="rotate(-90 259.4 124.6)">23</text>
<text x="260.4" y="121.4" transform="rotate(-90 260.4 121.4)">IO9</text>
<text x="261.9" y="124.6" transform="rotate(-90 261.9 124.6)">24</text>
<text x="262.9" y="121.4" transform="rotate(-90 262.9 121.4)">NC</text>
<text x="234.4" y="135.6" transform="rotate(-90 234.4 135.6)">2</text>
<text x="72" y="140.5">1</text>
<text x="72" y="143">2</text>
<text x="74.3" y="141.7">ADJ(GND)</text>
<text x="235.5" y="138.7" transform="rotate(-90 235.5 138.7)">2</text>
<text x="270" y="139.4" transform="rotate(-90 270 139.4)">2</text>
<text x="72" y="145.5">3</text>
<text x="74.3" y="144.3">VOUT(TAB)</text>
<text x="74.3" y="146.8">VIN</text>
<text x="234.4" y="149.6" transform="rotate(-90 234.4 149.6)">1</text>
<text x="235.5" y="146.6" transform="rotate(-90 235.5 146.6)">1</text>
<text x="270" y="148.3" transform="rotate(-90 270 148.3)">1</text>
<text x="10.2" y="155.7">6</text>
<text x="12.6" y="154.4">6</text>
<text x="10.2" y="160.8">4</text>
<text x="10.2" y="158.2">5</text>
<text x="12.6" y="159.5">4</text>
<text x="12.6" y="157">5</text>
<text x="10.2" y="165.9">2</text>
<text x="10.2" y="163.3">3</text>
<text x="12.6" y="167.1">1</text>
<text x="12.6" y="164.6">2</text>
<text x="12.6" y="162.1">3</text>
<text x="10.2" y="168.4">1</text>
</g>
<g font-size="1.5" fill="#000080">
<text x="73.4" y="21">R28</text>
<text x="124.2" y="21">R4</text>
<text x="82.3" y="40.1">R6</text>
<text x="169.9" y="49">R31</text>
<text x="183.9" y="49">R32</text>
<text x="197.9" y="49">R33</text>
</g>
</svg>
